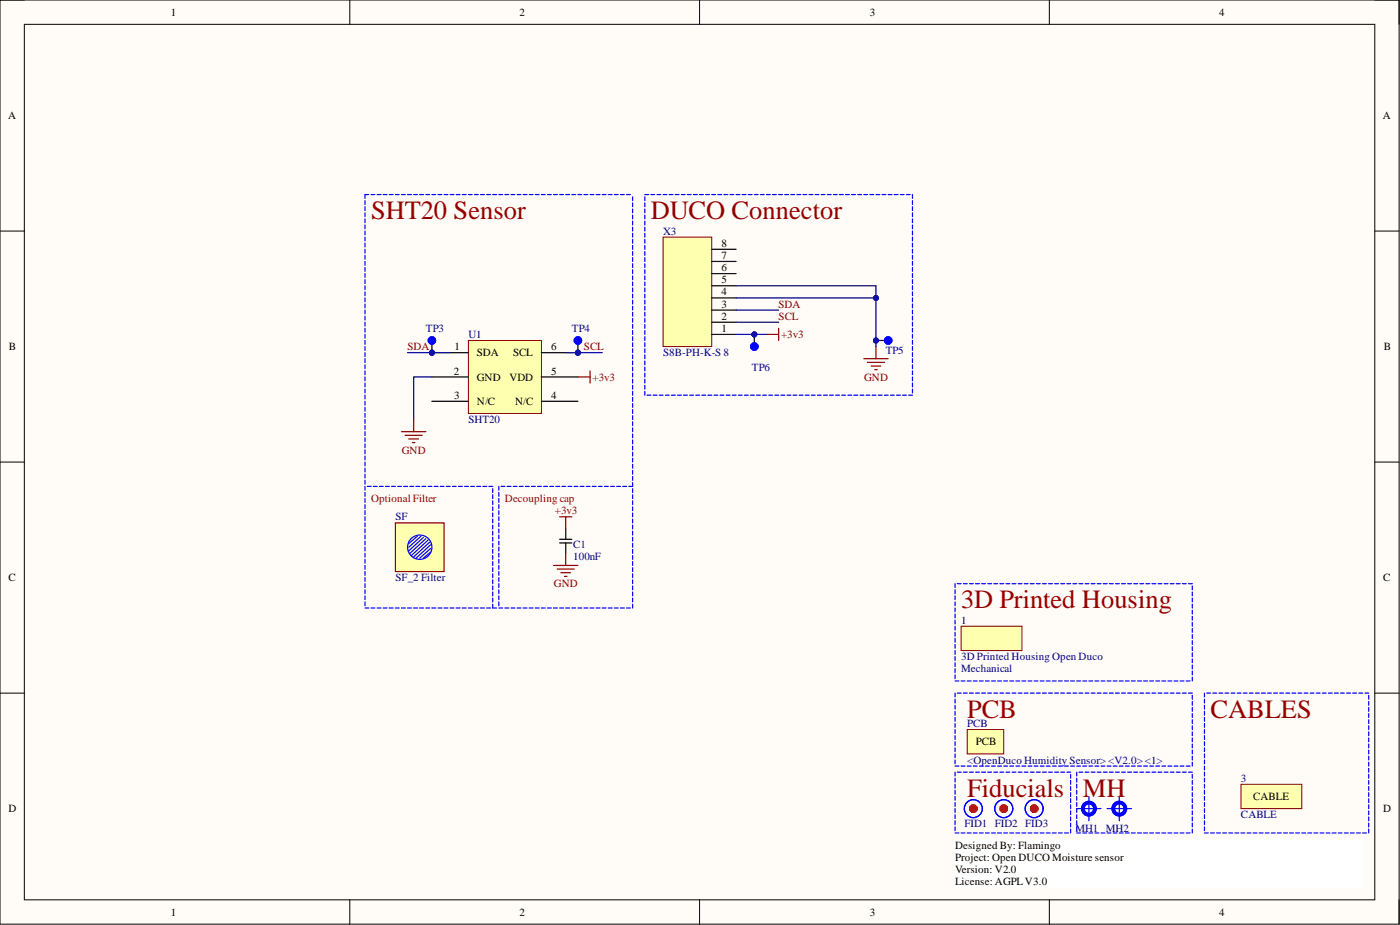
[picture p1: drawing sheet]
<svg xmlns="http://www.w3.org/2000/svg" width="292mm" height="193mm" viewBox="0 0 292 193" stroke-linecap="round" stroke-linejoin="round" font-family="sans-serif">
<path d="M0 0h291.9v192.8h-291.9z" fill-rule="evenodd" fill="#fffcf8"/>
<path d="M0 0h291.9v192.8h-291.9z" fill="none" stroke="#000" stroke-width=".21"/>
<path d="M5.1 5.1h281.7v182.6h-281.7z" fill-rule="evenodd" fill="#fffcf8"/>
<g fill="none" stroke="#000" stroke-width=".21">
<path d="M0 0h5.1M5.1 5.1h281.7v182.6h-281.7zM73 0v5.1M146 0v5.1M218.9 0v5.1M286.8 0h5.1v5.1M0 48.2h5.1M286.8 48.2h5.1M0 96.4h5.1M286.8 96.4h5.1M0 144.6h5.1M286.8 144.6h5.1"/>
<path d="M73 187.7v5.1M146 187.7v5.1M218.9 187.7v5.1M291.9 187.7v5.1"/>
</g>
<circle cx="90.1" cy="73.6" r=".51" fill="#000080"/>
<circle cx="90.1" cy="73.6" r=".51" fill="none" stroke="#000080" stroke-width=".21"/>
<circle cx="120.6" cy="73.6" r=".51" fill="#000080"/>
<circle cx="120.6" cy="73.6" r=".51" fill="none" stroke="#000080" stroke-width=".21"/>
<path d="M97.7 71h15.3v15.3h-15.3z" fill-rule="evenodd" fill="#ffffb0"/>
<path d="M97.7 71h15.3v15.3h-15.3z" fill="none" stroke="#800000" stroke-width=".21"/>
<path d="M90.1 73.6h7.6" fill="none" stroke="#000" stroke-width=".25"/>
<circle cx="90.1" cy="73.6" r=".51" fill="#000080"/>
<circle cx="90.1" cy="73.6" r=".51" fill="none" stroke="#000080" stroke-width=".21"/>
<path d="M90.1 78.6h7.6M113 78.6h7.6M113 73.6h7.6M90.1 83.7h7.6M113 83.7h7.6" fill="none" stroke="#000" stroke-width=".25"/>
<circle cx="120.6" cy="73.6" r=".51" fill="#000080"/>
<circle cx="120.6" cy="73.6" r=".51" fill="none" stroke="#000080" stroke-width=".21"/>
<g fill="none" stroke="#800000" stroke-width=".25">
<path d="M120.6 78.6h2.5M123.1 77.4v2.5M83.8 90.1h5M84.5 90.8h3.6M85.3 91.6h2M86.1 92.3h.5M86.3 87.5v2.6M115.5 118h5.1M116.3 118.7h3.5M116.8 107.8h2.5M117 119.5h2.1M118 107.8v2.5"/>
<path d="M118 115.4v2.6M117.8 120.2h.5"/>
</g>
<g fill="none" stroke="#00f" stroke-width=".25">
<path d="M76.2 40.6v.8M76.2 41.9v.8M76.2 43.1v.8M76.2 44.4v.8M76.2 45.7v.8M76.2 46.9v.8M76.2 48.2v.8M76.2 49.5v.8M76.2 50.7v.8M76.2 52v.8M76.2 53.3v.8M76.2 54.5v.8"/>
<path d="M76.2 55.8v.8M76.2 57.1v.8M76.2 58.3v.8M76.2 59.6v.8M132 41.1v.8M132 42.3v.8M132 43.6v.8M132 44.9v.8M132 46.1v.8M132 47.4v.8M132 48.7v.8M132 49.9v.8"/>
<path d="M132 51.2v.8M132 52.5v.8M132 53.7v.8M132 55v.8M132 56.3v.8M132 57.6v.7M132 58.8v.8M76.2 60.9v.8M76.2 62.2v.7M76.2 63.4v.8M76.2 64.7v.8M76.2 66v.7"/>
<path d="M76.2 67.2v.8M76.2 68.5v.8M76.2 69.8v.8M76.2 71v.8M76.2 72.3v.8M76.2 73.6v.8M76.2 74.8v.8M76.2 76.1v.8M76.2 77.4v.8M76.2 78.6v.8M76.2 79.9v.8M132 60.1v.8"/>
<path d="M132 61.4v.8M132 62.6v.8M132 63.9v.8M132 65.2v.8M132 66.4v.8M132 67.7v.8M132 69v.8M132 70.2v.8M132 71.5v.8M132 72.8v.8M132 74v.8M132 75.3v.8"/>
<path d="M132 76.6v.8M132 77.8v.8M132 79.1v.8M76.2 81.2v.8M76.2 82.4v.8M76.2 83.7v.8M76.2 85v.8M76.2 86.3v.7M76.2 87.5v.8M76.2 88.8v.8M76.2 90.1v.7M76.2 91.3v.8"/>
<path d="M76.2 92.6v.8M76.2 93.9v.8M76.2 95.1v.8M76.2 96.4v.8M76.2 97.7v.8M76.2 98.9v.8M132 80.4v.8M132 81.7v.7M132 82.9v.8M132 84.2v.8M132 85.5v.8M132 86.7v.8"/>
<path d="M132 88v.8M132 89.3v.8M132 90.5v.8M132 91.8v.8M132 93.1v.8M132 94.3v.8M132 95.6v.8M132 96.9v.8M132 98.1v.8M132 99.4v.8M76.2 100.2v.8M76.2 101.5v.8"/>
<path d="M76.2 102.7v.8M76.2 104v.8M76.2 105.3v.8M76.2 106.5v.8M76.2 107.8v.8M76.2 109.1v.8M76.2 110.3v.8M76.2 111.6v.8M76.2 112.9v.8M76.2 114.2v.7M76.2 115.4v.8M76.2 116.7v.8"/>
<path d="M76.2 118v.8M76.2 119.2v.8M104.1 101.5v.8M104.1 102.7v.8M104.1 104v.8M104.1 105.3v.8M104.1 106.5v.8M104.1 107.8v.8M104.1 109.1v.8M104.1 110.3v.8M104.1 111.6v.8M104.1 112.9v.8"/>
<path d="M104.1 114.2v.7M104.1 115.4v.8M104.1 116.7v.8M104.1 118v.8M104.1 119.2v.8M104.6 101.5h.7M105.8 101.5h.8M107.1 101.5h.8M108.4 101.5h.8M109.6 101.5h.8M110.9 101.5h.8M112.2 101.5h.8"/>
<path d="M113.4 101.5h.8M114.7 101.5h.8M116 101.5h.8M117.2 101.5h.8M118.5 101.5h.8M119.8 101.5h.8M121.1 101.5h.7M122.3 101.5h.8M123.6 101.5h.8M124.9 101.5h.8M126.1 101.5h.8M127.4 101.5h.8"/>
<path d="M128.7 101.5h.8M129.9 101.5h.8M132 100.7v.8h-.8M132 101.9v.8M132 103.2v.8M132 104.5v.8M132 105.8v.7M132 107v.8M132 108.3v.8M132 109.6v.7M132 110.8v.8M132 112.1v.8"/>
<path d="M132 113.4v.8M132 114.6v.8M132 115.9v.8M132 117.2v.8M132 118.4v.8M132 119.7v.8M76.2 120.5v.8M76.2 121.8v.8M76.2 123v.8M76.2 124.3v.8M76.2 125.6v.8M76.2 126.8h.7"/>
<path d="M77.4 126.8h.8M78.7 126.8h.8M80 126.8h.8M81.2 126.8h.8M82.5 126.8h.8M83.8 126.8h.8M85 126.8h.8M86.3 126.8h.8M87.6 126.8h.8M88.8 126.8h.8M90.1 126.8h.8M91.4 126.8h.8"/>
<path d="M92.7 126.8h.7M93.9 126.8h.8M95.2 126.8h.8M96.5 126.8h.8M97.7 126.8h.8M99 126.8h.8M100.3 126.8h.8M101.5 126.8h.8M102.8 126.8h.8M104.1 126.8h.8M104.1 120.5v.8M104.1 121.8v.8"/>
<path d="M104.1 123v.8M104.1 124.3v.8M104.1 125.6v.8M105.3 126.8h.8M106.6 126.8h.8M107.9 126.8h.8M109.2 126.8h.7M110.4 126.8h.8M111.7 126.8h.8M113 126.8h.8M114.2 126.8h.8M115.5 126.8h.8"/>
<path d="M116.8 126.8h.8M118 126.8h.8M119.3 126.8h.8M120.6 126.8h.8M121.8 126.8h.8M123.1 126.8h.8M124.4 126.8h.8M125.7 126.8h.7M126.9 126.8h.8M128.2 126.8h.8M129.5 126.8h.8M130.7 126.8h.8"/>
<path d="M132 121v.8M132 122.2v.8M132 123.5v.8M132 124.8v.8M132 126v.8"/>
</g>
<path d="M116.8 112.5h2.5M116.8 113.3h2.5M118 110.3v2.2M118 113.3v2.1" fill="none" stroke="#000" stroke-width=".25"/>
<circle cx="90.1" cy="73.6" r=".51" fill="#000080"/>
<circle cx="90.1" cy="73.6" r=".51" fill="none" stroke="#000080" stroke-width=".21"/>
<path d="M90.1 71v2.6" fill="none" stroke="#000" stroke-width=".25"/>
<circle cx="90.1" cy="73.6" r=".51" fill="#000080"/>
<circle cx="90.1" cy="73.6" r=".51" fill="none" stroke="#000080" stroke-width=".21"/>
<circle cx="90.1" cy="71" r=".51" fill="none" stroke="#00f" stroke-width=".76"/>
<circle cx="120.6" cy="73.6" r=".51" fill="#000080"/>
<circle cx="120.6" cy="73.6" r=".51" fill="none" stroke="#000080" stroke-width=".21"/>
<path d="M120.6 71v2.6" fill="none" stroke="#000" stroke-width=".25"/>
<circle cx="120.6" cy="73.6" r=".51" fill="#000080"/>
<circle cx="120.6" cy="73.6" r=".51" fill="none" stroke="#000080" stroke-width=".21"/>
<circle cx="120.6" cy="71" r=".51" fill="none" stroke="#00f" stroke-width=".76"/>
<g fill="none" stroke="#00f" stroke-width=".25">
<path d="M134.5 40.6h.8M134.5 41.1v.8M134.5 42.3v.8M134.5 43.6v.8M134.5 44.9v.8M134.5 46.1v.8M134.5 47.4v.8M134.5 48.7v.8M134.5 49.9v.8M134.5 51.2v.8M134.5 52.5v.8M134.5 53.7v.8"/>
<path d="M134.5 55v.8M134.5 56.3v.8M134.5 57.6v.7M134.5 58.8v.8M135.8 40.6h.8M137.1 40.6h.8M138.3 40.6h.8M139.6 40.6h.8M140.9 40.6h.8M142.2 40.6h.7M143.4 40.6h.8M144.7 40.6h.8"/>
<path d="M146 40.6h.8M147.2 40.6h.8M148.5 40.6h.8M149.8 40.6h.8M151 40.6h.8M152.3 40.6h.8M153.6 40.6h.8M154.8 40.6h.8M156.1 40.6h.8M157.4 40.6h.8M158.7 40.6h.7M159.9 40.6h.8"/>
<path d="M161.2 40.6h.8M162.5 40.6h.8M163.7 40.6h.8M165 40.6h.8M166.3 40.6h.8M167.5 40.6h.8M168.8 40.6h.8M170.1 40.6h.8M171.3 40.6h.8M172.6 40.6h.8M173.9 40.6h.8M175.2 40.6h.7"/>
<path d="M176.4 40.6h.8M177.7 40.6h.8M179 40.6h.8M180.2 40.6h.8M181.5 40.6h.8M182.8 40.6h.8M184 40.6h.8M185.3 40.6h.8M186.6 40.6h.8M187.8 40.6h.8M189.1 40.6h.8M190.4 40.6v.8"/>
<path d="M190.4 41.9v.8M190.4 43.1v.8M190.4 44.4v.8M190.4 45.7v.8M190.4 46.9v.8M190.4 48.2v.8M190.4 49.5v.8M190.4 50.7v.8M190.4 52v.8M190.4 53.3v.8M190.4 54.5v.8M190.4 55.8v.8"/>
<path d="M190.4 57.1v.8M190.4 58.3v.8M190.4 59.6v.8M134.5 60.1v.8M134.5 61.4v.8M134.5 62.6v.8M134.5 63.9v.8M134.5 65.2v.8M134.5 66.4v.8M134.5 67.7v.8M134.5 69v.8M134.5 70.2v.8"/>
<path d="M134.5 71.5v.8M134.5 72.8v.8M134.5 74v.8M134.5 75.3v.8M134.5 76.6v.8M134.5 77.8v.8M134.5 79.1v.8M190.4 60.9v.8M190.4 62.2v.7M190.4 63.4v.8M190.4 64.7v.8M190.4 66v.7"/>
<path d="M190.4 67.2v.8M190.4 68.5v.8M190.4 69.8v.8M190.4 71v.8M190.4 72.3v.8M190.4 73.6v.8M190.4 74.8v.8M190.4 76.1v.8M190.4 77.4v.8M190.4 78.6v.8M190.4 79.9v.8M134.5 80.4v.8"/>
<path d="M134.5 81.7v.7M135 82.4h.8M136.3 82.4h.8M137.6 82.4h.7M138.8 82.4h.8M140.1 82.4h.8M141.4 82.4h.8M142.6 82.4h.8M143.9 82.4h.8M145.2 82.4h.8M146.4 82.4h.8M147.7 82.4h.8"/>
<path d="M149 82.4h.8M150.2 82.4h.8M151.5 82.4h.8M152.8 82.4h.8M154.1 82.4h.7M155.3 82.4h.8M156.6 82.4h.8M157.9 82.4h.8M159.1 82.4h.8M160.4 82.4h.8M161.7 82.4h.8M162.9 82.4h.8"/>
<path d="M164.2 82.4h.8M165.5 82.4h.8M166.7 82.4h.8M168 82.4h.8M169.3 82.4h.8M170.6 82.4h.7M171.8 82.4h.8M173.1 82.4h.8M174.4 82.4h.8M175.6 82.4h.8M176.9 82.4h.8M178.2 82.4h.8"/>
<path d="M179.4 82.4h.8M180.7 82.4h.8M182 82.4h.8M183.2 82.4h.8M184.5 82.4h.8M185.8 82.4h.8M187 82.4h.8M188.3 82.4h.8M189.6 82.4h.8M190.4 81.2v.8"/>
</g>
<path d="M138.3 49.5h10.2v22.8h-10.2z" fill-rule="evenodd" fill="#ffffb0"/>
<path d="M138.3 49.5h10.2v22.8h-10.2z" fill="none" stroke="#800000" stroke-width=".21"/>
<path d="M148.5 59.6h5.1M148.5 57.1h5.1M148.5 54.5h5.1M148.5 52h5.1M148.5 69.8h5.1M148.5 67.2h5.1M148.5 64.7h5.1M148.5 62.2h5.1" fill="none" stroke="#000" stroke-width=".25"/>
<path d="M159.9 69.8h2.6M162.5 68.5v2.5M180.2 74.8h5.1M181 75.6h3.5M181.8 76.4h2M182.5 77.1h.5M182.8 72.3v2.5" fill="none" stroke="#800000" stroke-width=".25"/>
<path d="M224.7 168.7h5M227.2 166.2v5M231 168.7h5.1M233.5 166.2v5" fill="none" stroke="#00f" stroke-width=".25"/>
<g fill="none" stroke="#00f" stroke-width=".76">
<circle cx="227.2" cy="168.7" r="1.27"/>
<circle cx="233.5" cy="168.7" r="1.27"/>
</g>
<path d="M82.5 109.1h10.2v10.1h-10.2z" fill-rule="evenodd" fill="#ffffb0"/>
<path d="M82.5 109.1h10.2v10.1h-10.2z" fill="none" stroke="#800000" stroke-width=".25"/>
<g fill="none" stroke="#00f" stroke-width=".25">
<path d="M76.6 101.5h.8M77.9 101.5h.8M79.2 101.5h.8M80.4 101.5h.8M81.7 101.5h.8M83 101.5h.8M84.2 101.5h.8M85.5 101.5h.8M86.8 101.5h.8M87.1 111.9l-1.8 1.5M87.8 111.9l-2.5 2.3M88.1 101.5h.7"/>
<path d="M88.3 112.1l-3 2.8M88.8 112.4l-3.3 3M89.3 101.5h.8M89.4 112.6l-3.6 3.3M89.6 113.1l-3.3 3.1M89.9 113.6l-3.1 2.8M89.9 114.4l-2.3 2M89.9 115.2l-1.6 1.2M90.6 101.5h.8M91.9 101.5h.8M93.1 101.5h.8M94.4 101.5h.8"/>
<path d="M95.7 101.5h.8M96.9 101.5h.8M98.2 101.5h.8M99.5 101.5h.8M100.7 101.5h.8M102 101.5h.8M102.8 101.9v.8M102.8 103.2v.8M102.8 104.5v.8M102.8 105.8v.7M102.8 107v.8M102.8 108.3v.8"/>
<path d="M102.8 109.6v.7M102.8 110.8v.8M102.8 112.1v.8M102.8 113.4v.8M102.8 114.6v.8M102.8 115.9v.8M102.8 117.2v.8M102.8 118.4v.8M102.8 119.7v.8M102.8 121v.8M102.8 122.2v.8M102.8 123.5v.8"/>
<path d="M102.8 124.8v.8M102.8 126v.8"/>
<circle cx="87.6" cy="114.2" r="2.54"/>
</g>
<circle cx="157.4" cy="69.8" r=".51" fill="#000080"/>
<circle cx="157.4" cy="69.8" r=".51" fill="none" stroke="#000080" stroke-width=".21"/>
<path d="M157.4 69.8v2.5" fill="none" stroke="#000" stroke-width=".25"/>
<circle cx="157.4" cy="69.8" r=".51" fill="#000080"/>
<circle cx="157.4" cy="69.8" r=".51" fill="none" stroke="#000080" stroke-width=".21"/>
<circle cx="157.4" cy="72.3" r=".51" fill="none" stroke="#00f" stroke-width=".76"/>
<circle cx="182.8" cy="71" r=".51" fill="#000080"/>
<circle cx="182.8" cy="71" r=".51" fill="none" stroke="#000080" stroke-width=".21"/>
<path d="M182.8 71h2.5" fill="none" stroke="#000" stroke-width=".25"/>
<circle cx="182.8" cy="71" r=".51" fill="#000080"/>
<circle cx="182.8" cy="71" r=".51" fill="none" stroke="#000080" stroke-width=".21"/>
<circle cx="185.3" cy="71" r=".51" fill="none" stroke="#00f" stroke-width=".76"/>
<path d="M201.8 152.2h7.6v5.1h-7.6z" fill-rule="evenodd" fill="#ffffb0"/>
<path d="M201.8 152.2h7.6v5.1h-7.6z" fill="none" stroke="#800000" stroke-width=".21"/>
<path d="M258.9 163.6h12.7v5.1h-12.7z" fill-rule="evenodd" fill="#ffffb0"/>
<path d="M258.9 163.6h12.7v5.1h-12.7z" fill="none" stroke="#800000" stroke-width=".21"/>
<g fill="none" stroke="#00f" stroke-width=".25">
<circle cx="203.1" cy="168.7" r="1.87"/>
<circle cx="203.1" cy="168.7" r="1.88"/>
<circle cx="209.4" cy="168.7" r="1.87"/>
<circle cx="209.4" cy="168.7" r="1.88"/>
<circle cx="215.8" cy="168.7" r="1.87"/>
<circle cx="215.8" cy="168.7" r="1.88"/>
</g>
<g fill="none" stroke="#f00" stroke-width="1.3">
<circle cx="203.1" cy="168.7" r=".26"/>
<circle cx="209.4" cy="168.7" r=".26"/>
<circle cx="215.8" cy="168.7" r=".26"/>
</g>
<path d="M200.5 130.6h12.7v5.1h-12.7z" fill-rule="evenodd" fill="#ffffb0"/>
<path d="M200.5 130.6h12.7v5.1h-12.7z" fill="none" stroke="#800000" stroke-width=".21"/>
<g fill="none" stroke="#00f" stroke-width=".25">
<path d="M199.3 121.8v.8M199.3 123v.8M199.3 124.3v.8M199.3 125.6v.8M199.3 126.8v.8M199.3 128.1v.8M199.3 129.4v.8M199.3 130.6v.8M199.3 131.9v.8M199.3 133.2v.8M199.3 134.4v.8M199.3 135.7v.8"/>
<path d="M199.3 137v.8M199.3 138.3v.7M199.3 139.5v.8M199.7 121.8h.8M201 121.8h.8M202.3 121.8h.8M203.5 121.8h.8M204.8 121.8h.8M206.1 121.8h.8M207.4 121.8h.8M208.6 121.8h.8M209.9 121.8h.8"/>
<path d="M211.2 121.8h.8M212.4 121.8h.8M213.7 121.8h.8M215 121.8h.8M216.2 121.8h.8M217.5 121.8h.8M218.8 121.8h.8M220 121.8h.8M221.3 121.8h.8M222.6 121.8h.8M223.9 121.8h.8M225.1 121.8h.8"/>
<path d="M226.4 121.8h.8M227.7 121.8h.8M228.9 121.8h.8M230.2 121.8h.8M231.5 121.8h.8M232.7 121.8h.8M234 121.8h.8M235.3 121.8h.8M236.5 121.8h.8M237.8 121.8h.8M239.1 121.8h.8M240.4 121.8h.7"/>
<path d="M241.6 121.8h.8M242.9 121.8h.8M244.2 121.8h.8M245.4 121.8h.8M246.7 121.8h.8M248 121.8h.8M248.8 122.2v.8M248.8 123.5v.8M248.8 124.8v.8M248.8 126v.8M248.8 127.3v.8M248.8 128.6v.8"/>
<path d="M248.8 129.9v.7M248.8 131.1v.8M248.8 132.4v.8M248.8 133.7v.7M248.8 134.9v.8M248.8 136.2v.8M248.8 137.5v.8M248.8 138.7v.8M248.8 140v.8M199.3 140.8v.8M199.3 144.6v.8M199.3 145.9v.8"/>
<path d="M199.3 147.1v.8M199.3 148.4v.8M199.3 149.7v.8M199.3 150.9v.8M199.3 152.2v.8M199.3 153.5v.8M199.3 154.7v.8M199.3 156v.8M199.3 157.3v.8M199.3 158.5v.8M199.3 159.8h.8M199.3 142.1h.8"/>
<path d="M199.7 144.6h.8M200.5 159.8h.8M200.5 142.1h.8M201 144.6h.8M201.8 159.8h.8M201.8 142.1h.8M202.3 144.6h.8M203.1 159.8h.8M203.1 142.1h.8M203.5 144.6h.8M204.3 159.8h.8M204.3 142.1h.8"/>
<path d="M204.8 144.6h.8M205.6 159.8h.8M205.6 142.1h.8M206.1 144.6h.8M206.9 159.8h.8M206.9 142.1h.8M207.4 144.6h.8M208.2 159.8h.7M208.2 142.1h.7M208.6 144.6h.8M209.4 159.8h.8M209.4 142.1h.8"/>
<path d="M209.9 144.6h.8M210.7 159.8h.8M210.7 142.1h.8M211.2 144.6h.8M212 159.8h.8M212 142.1h.8M212.4 144.6h.8M213.2 159.8h.8M213.2 142.1h.8M213.7 144.6h.8M214.5 159.8h.8M214.5 142.1h.8"/>
<path d="M215 144.6h.8M215.8 159.8h.8M215.8 142.1h.8M216.2 144.6h.8M217 159.8h.8M217 142.1h.8M217.5 144.6h.8M218.3 159.8h.8M218.3 142.1h.8M218.8 144.6h.8M219.6 159.8h.8M219.6 142.1h.8"/>
<path d="M220 144.6h.8M220.8 159.8h.8M220.8 142.1h.8M221.3 144.6h.8M222.1 159.8h.8M222.1 142.1h.8M222.6 144.6h.8M223.4 159.8h.8M223.4 142.1h.8M223.9 144.6h.8M224.7 159.8h.7M224.7 142.1h.7"/>
<path d="M225.1 144.6h.8M225.9 159.8h.8M225.9 142.1h.8M226.4 144.6h.8M227.2 159.8h.8M227.2 142.1h.8M227.7 144.6h.8M228.5 159.8h.8M228.5 142.1h.8M228.9 144.6h.8M229.7 159.8h.8M229.7 142.1h.8"/>
<path d="M230.2 144.6h.8M231 159.8h.8M231 142.1h.8M231.5 144.6h.8M232.3 159.8h.8M232.3 142.1h.8M232.7 144.6h.8M233.5 159.8h.8M233.5 142.1h.8M234 144.6h.8M234.8 159.8h.8M234.8 142.1h.8"/>
<path d="M235.3 144.6h.8M236.1 159.8h.8M236.1 142.1h.8M236.5 144.6h.8M237.3 159.8h.8M237.3 142.1h.8M237.8 144.6h.8M238.6 159.8h.8M238.6 142.1h.8M239.1 144.6h.8M239.9 159.8h.8M239.9 142.1h.8"/>
<path d="M240.4 144.6h.7M241.1 159.8h.8M241.1 142.1h.8M241.6 144.6h.8M242.4 159.8h.8M242.4 142.1h.8M242.9 144.6h.8M243.7 159.8h.8M243.7 142.1h.8M244.2 144.6h.8M245 159.8h.8M245 142.1h.8"/>
<path d="M245.4 144.6h.8M246.2 159.8h.8M246.2 142.1h.8M246.7 144.6h.8M247.5 159.8h.8M247.5 142.1h.8M248 144.6h.8M248.8 141.3v.8M248.8 145.1v.8M248.8 146.3v.8M248.8 147.6v.8M248.8 148.9v.8"/>
<path d="M248.8 150.1v.8M248.8 151.4v.8M248.8 152.7v.8M248.8 153.9v.8M248.8 155.2v.8M248.8 156.5v.8M248.8 157.8v.7M248.8 159v.8M251.3 144.6v.8M251.3 145.9v.8M251.3 147.1v.8M251.3 148.4v.8"/>
<path d="M251.3 149.7v.8M251.3 150.9v.8M251.3 152.2v.8M251.3 153.5v.8M251.3 154.7v.8M251.3 156v.8M251.3 157.3v.8M251.3 158.5v.8M251.3 159.8v.8M251.8 144.6h.8M253 144.6h.8M254.3 144.6h.8"/>
<path d="M255.6 144.6h.8M256.9 144.6h.7M258.1 144.6h.8M259.4 144.6h.8M260.7 144.6h.8M261.9 144.6h.8M263.2 144.6h.8M264.5 144.6h.8M265.7 144.6h.8M267 144.6h.8M268.3 144.6h.8M269.5 144.6h.8"/>
<path d="M270.8 144.6h.8M272.1 144.6h.8M273.4 144.6h.7M274.6 144.6h.8M275.9 144.6h.8M277.2 144.6h.8M278.4 144.6h.8M279.7 144.6h.8M281 144.6h.8M282.2 144.6h.8M283.5 144.6h.8M284.8 144.6h.8"/>
<path d="M285.6 145.1v.8M285.6 146.3v.8M285.6 147.6v.8M285.6 148.9v.8M285.6 150.1v.8M285.6 151.4v.8M285.6 152.7v.8M285.6 153.9v.8M285.6 155.2v.8M285.6 156.5v.8M285.6 157.8v.7M285.6 159v.8"/>
<path d="M199.3 161.1v.8M199.3 162.4v.7M199.3 163.6v.8M199.3 164.9v.8M199.3 166.2v.8M199.3 167.4v.8M199.3 168.7v.8M199.3 170v.8M199.3 171.2v.8M199.3 172.5v.8M199.3 173.8h.8M199.7 161.1h.8"/>
<path d="M200.5 173.8h.8M201 161.1h.8M201.8 173.8h.8M202.3 161.1h.8M203.1 173.8h.8M203.5 161.1h.8M204.3 173.8h.8M204.8 161.1h.8M205.6 173.8h.8M206.1 161.1h.8M206.9 173.8h.8M207.4 161.1h.8"/>
<path d="M208.2 173.8h.7M208.6 161.1h.8M209.4 173.8h.8M209.9 161.1h.8M210.7 173.8h.8M211.2 161.1h.8M212 173.8h.8M212.4 161.1h.8M213.2 173.8h.8M213.7 161.1h.8M214.5 173.8h.8M215 161.1h.8"/>
<path d="M215.8 173.8h.8M216.2 161.1h.8M217 173.8h.8M217.5 161.1h.8M218.3 173.8h.8M218.8 161.1h.8M219.6 173.8h.8M220 161.1h.8M220.8 173.8h.8M221.3 161.1h.8M222.1 173.8h.8M222.6 161.1h.8"/>
<path d="M223.4 161.6v.8M223.4 162.8v.8M223.4 164.1v.8M223.4 165.4v.8M223.4 166.6v.8M223.4 167.9v.8M223.4 169.2v.8M223.4 170.4v.8M223.4 171.7v.8M223.4 173v.8M224.7 173.8h.7M224.7 161.1v.8"/>
<path d="M224.7 162.4v.7M224.7 163.6v.8M224.7 164.9v.8M224.7 166.2v.8M224.7 167.4v.8M224.7 168.7v.8M224.7 170v.8M224.7 171.2v.8M224.7 172.5v.8M225.1 161.1h.8M225.9 173.8h.8M226.4 161.1h.8"/>
<path d="M227.2 173.8h.8M227.7 161.1h.8M228.5 173.8h.8M228.9 161.1h.8M229.7 173.8h.8M230.2 161.1h.8M231 173.8h.8M231.5 161.1h.8M232.3 173.8h.8M232.7 161.1h.8M233.5 173.8h.8M234 161.1h.8"/>
<path d="M234.8 173.8h.8M235.3 161.1h.8M236.1 173.8h.8M236.5 161.1h.8M237.3 173.8h.8M237.8 161.1h.8M238.6 173.8h.8M239.1 161.1h.8M239.9 173.8h.8M240.4 161.1h.7M241.1 173.8h.8M241.6 161.1h.8"/>
<path d="M242.4 173.8h.8M242.9 161.1h.8M243.7 173.8h.8M244.2 161.1h.8M245 173.8h.8M245.4 161.1h.8M246.2 173.8h.8M246.7 161.1h.8M247.5 173.8h.8M248 161.1h.8M248.8 161.6v.8M248.8 162.8v.8"/>
<path d="M248.8 164.1v.8M248.8 165.4v.8M248.8 166.6v.8M248.8 167.9v.8M248.8 169.2v.8M248.8 170.4v.8M248.8 171.7v.8M248.8 173v.8M251.3 173.8h.8M251.3 161.1v.8M251.3 162.4v.7M251.3 163.6v.8"/>
<path d="M251.3 164.9v.8M251.3 166.2v.8M251.3 167.4v.8M251.3 168.7v.8M251.3 170v.8M251.3 171.2v.8M251.3 172.5v.8M252.6 173.8h.8M253.8 173.8h.8M255.1 173.8h.8M256.4 173.8h.8M257.6 173.8h.8"/>
<path d="M258.9 173.8h.8M260.2 173.8h.8M261.5 173.8h.8M262.7 173.8h.8M264 173.8h.8M265.3 173.8h.8M266.5 173.8h.8M267.8 173.8h.8M269.1 173.8h.8M270.3 173.8h.8M271.6 173.8h.8M272.9 173.8h.8"/>
<path d="M274.1 173.8h.8M275.4 173.8h.8M276.7 173.8h.8M278 173.8h.8M279.2 173.8h.8M280.5 173.8h.8M281.8 173.8h.8M283 173.8h.8M284.3 173.8h.8M285.6 160.3v.8M285.6 161.6v.8M285.6 162.8v.8"/>
<path d="M285.6 164.1v.8M285.6 165.4v.8M285.6 166.6v.8M285.6 167.9v.8M285.6 169.2v.8M285.6 170.4v.8M285.6 171.7v.8M285.6 173v.8"/>
</g>
<path d="M199.3 175h85v10.2h-85z" fill-rule="evenodd" fill="#fff"/>
<path d="M199.3 175h85v10.2h-85z" fill="none" stroke="#fff" stroke-width=".21"/>
<path d="M90.1 78.6h-3.8v8.9M153.6 69.8h6.3" fill="none" stroke="#000080" stroke-width=".25"/>
<circle cx="157.4" cy="69.8" r=".51" fill="#000080"/>
<circle cx="157.4" cy="69.8" r=".51" fill="none" stroke="#000080" stroke-width=".21"/>
<path d="M153.6 67.2h8.9M153.6 64.7h8.9M153.6 62.2h29.2" fill="none" stroke="#000080" stroke-width=".25"/>
<circle cx="182.8" cy="62.2" r=".51" fill="#000080"/>
<circle cx="182.8" cy="62.2" r=".51" fill="none" stroke="#000080" stroke-width=".21"/>
<g fill="none" stroke="#00f" stroke-width=".25">
<path d="M76.2 40.6h.7M77.4 40.6h.8M78.7 40.6h.8M80 40.6h.8M81.2 40.6h.8M82.5 40.6h.8M83.8 40.6h.8M85 40.6h.8M86.3 40.6h.8M87.6 40.6h.8M88.8 40.6h.8M90.1 40.6h.8"/>
<path d="M91.4 40.6h.8M92.7 40.6h.7M93.9 40.6h.8M95.2 40.6h.8M96.5 40.6h.8M97.7 40.6h.8M99 40.6h.8M100.3 40.6h.8M101.5 40.6h.8M102.8 40.6h.8M104.1 40.6h.8M105.3 40.6h.8"/>
<path d="M106.6 40.6h.8M107.9 40.6h.8M109.2 40.6h.7M110.4 40.6h.8M111.7 40.6h.8M113 40.6h.8M114.2 40.6h.8M115.5 40.6h.8M116.8 40.6h.8M118 40.6h.8M119.3 40.6h.8M120.6 40.6h.8"/>
<path d="M121.8 40.6h.8M123.1 40.6h.8M124.4 40.6h.8M125.7 40.6h.7M126.9 40.6h.8M128.2 40.6h.8M129.5 40.6h.8M130.7 40.6h.8"/>
</g>
<path d="M85 73.6h8.9" fill="none" stroke="#000080" stroke-width=".25"/>
<circle cx="90.1" cy="73.6" r=".51" fill="#000080"/>
<circle cx="90.1" cy="73.6" r=".51" fill="none" stroke="#000080" stroke-width=".21"/>
<path d="M153.6 59.6h29.2v12.7" fill="none" stroke="#000080" stroke-width=".25"/>
<circle cx="182.8" cy="71" r=".51" fill="#000080"/>
<circle cx="182.8" cy="71" r=".51" fill="none" stroke="#000080" stroke-width=".21"/>
<circle cx="182.8" cy="62.2" r=".51" fill="#000080"/>
<circle cx="182.8" cy="62.2" r=".51" fill="none" stroke="#000080" stroke-width=".21"/>
<path d="M118 73.6h7.7" fill="none" stroke="#000080" stroke-width=".25"/>
<circle cx="120.6" cy="73.6" r=".51" fill="#000080"/>
<circle cx="120.6" cy="73.6" r=".51" fill="none" stroke="#000080" stroke-width=".21"/>
<g font-size="5.5" fill="#980000">
<text x="77.4" y="45.7">SHT20 Sensor</text>
<text x="135.8" y="45.7">DUCO Connector</text>
<text x="200.5" y="126.9">3D Printed Housing</text>
<text x="201.8" y="149.8">PCB</text>
<text x="252.6" y="149.8">CABLES</text>
<text x="201.8" y="166.2">Fiducials</text>
<text x="225.9" y="166.2">MH</text>
</g>
<g font-size="2.3">
<text x="35.6" y="3.3">1</text>
<text x="108.4" y="3.3">2</text>
<text x="181.5" y="3.3">3</text>
<text x="254.3" y="3.3">4</text>
<text x="1.7" y="24.9">A</text>
<text x="288.5" y="24.9">A</text>
<text x="150.5" y="51.5">8</text>
<text x="150.5" y="59.1">5</text>
<text x="150.5" y="56.6">6</text>
<text x="150.5" y="54">7</text>
<text x="150.5" y="64.2">3</text>
<text x="150.5" y="61.6">4</text>
<text x="150.5" y="69.3">1</text>
<text x="150.5" y="66.7">2</text>
<text x="1.9" y="73.1">B</text>
<text x="94.9" y="73.1">1</text>
<text x="99.5" y="74.3">SDA</text>
<text x="107" y="74.3">SCL</text>
<text x="115" y="73.1">6</text>
<text x="288.7" y="73.1">B</text>
<text x="94.7" y="78.1">2</text>
<text x="94.8" y="83.2">3</text>
<text x="99.5" y="79.4">GND</text>
<text x="106.3" y="79.4">VDD</text>
<text x="115" y="83.2">4</text>
<text x="115" y="78.1">5</text>
<text x="99.5" y="84.5">N/C</text>
<text x="107.5" y="84.5">N/C</text>
<text x="1.8" y="121.3">C</text>
<text x="288.6" y="121.3">C</text>
<text x="203.6" y="155.5">PCB</text>
<text x="261.5" y="166.9">CABLE</text>
<text x="1.8" y="169.5">D</text>
<text x="288.6" y="169.5">D</text>
<text x="199.3" y="177.1">Designed By: Flamingo</text>
<text x="199.3" y="179.6">Project: Open DUCO Moisture sensor</text>
<text x="199.3" y="182.1">Version: V2.0</text>
<text x="199.3" y="184.7">License: AGPLV3.0</text>
<text x="35.6" y="191">1</text>
<text x="108.4" y="191">2</text>
<text x="181.5" y="191">3</text>
<text x="254.3" y="191">4</text>
</g>
<g font-size="2.3" fill="#000080">
<text x="138.3" y="49">X3</text>
<text x="88.8" y="69.3">TP3</text>
<text x="97.7" y="70.5">U1</text>
<text x="119.3" y="69.3">TP4</text>
<text x="138.3" y="74.3">S8B-PH-K-S 8</text>
<text x="156.9" y="77.4">TP6</text>
<text x="184.8" y="73.8">TP5</text>
<text x="97.7" y="88.3">SHT20</text>
<text x="82.5" y="108.6">SF</text>
<text x="119.6" y="114.3">C1</text>
<text x="119.6" y="116.9">100nF</text>
<text x="82.5" y="121.3">SF_2 Filter</text>
<text x="200.5" y="130.1">1</text>
<text x="200.5" y="137.7">3D Printed Housing Open Duco</text>
<text x="200.5" y="140.3">Mechanical</text>
<text x="201.8" y="151.7">PCB</text>
<text x="201.8" y="159.3">&lt;OpenDuco Humidity Sensor&gt; &lt;V2.0&gt; &lt;1&gt;</text>
<text x="258.9" y="163.1">3</text>
<text x="201.2" y="172.6">FID1 FID2 FID3</text>
<text x="224.4" y="173.5">MH1 MH2</text>
<text x="258.9" y="170.7">CABLE</text>
</g>
<g font-size="2.3" fill="#800000">
<text x="162.5" y="64.2">SDA</text>
<text x="162.5" y="66.7">SCL</text>
<text x="163" y="70.5">+3v3</text>
<text x="85" y="73.1">SDA</text>
<text x="121.8" y="73.1">SCL</text>
<text x="123.6" y="79.4">+3v3</text>
<text x="180.3" y="79.4">GND</text>
<text x="83.9" y="94.6">GND</text>
<text x="115.8" y="107.3">+3v3</text>
<text x="115.6" y="122.5">GND</text>
</g>
<g font-size="2.3" fill="#980000">
<text x="77.4" y="104.8">Optional Filter</text>
<text x="105.3" y="104.8">Decoupling cap</text>
</g>
</svg>
